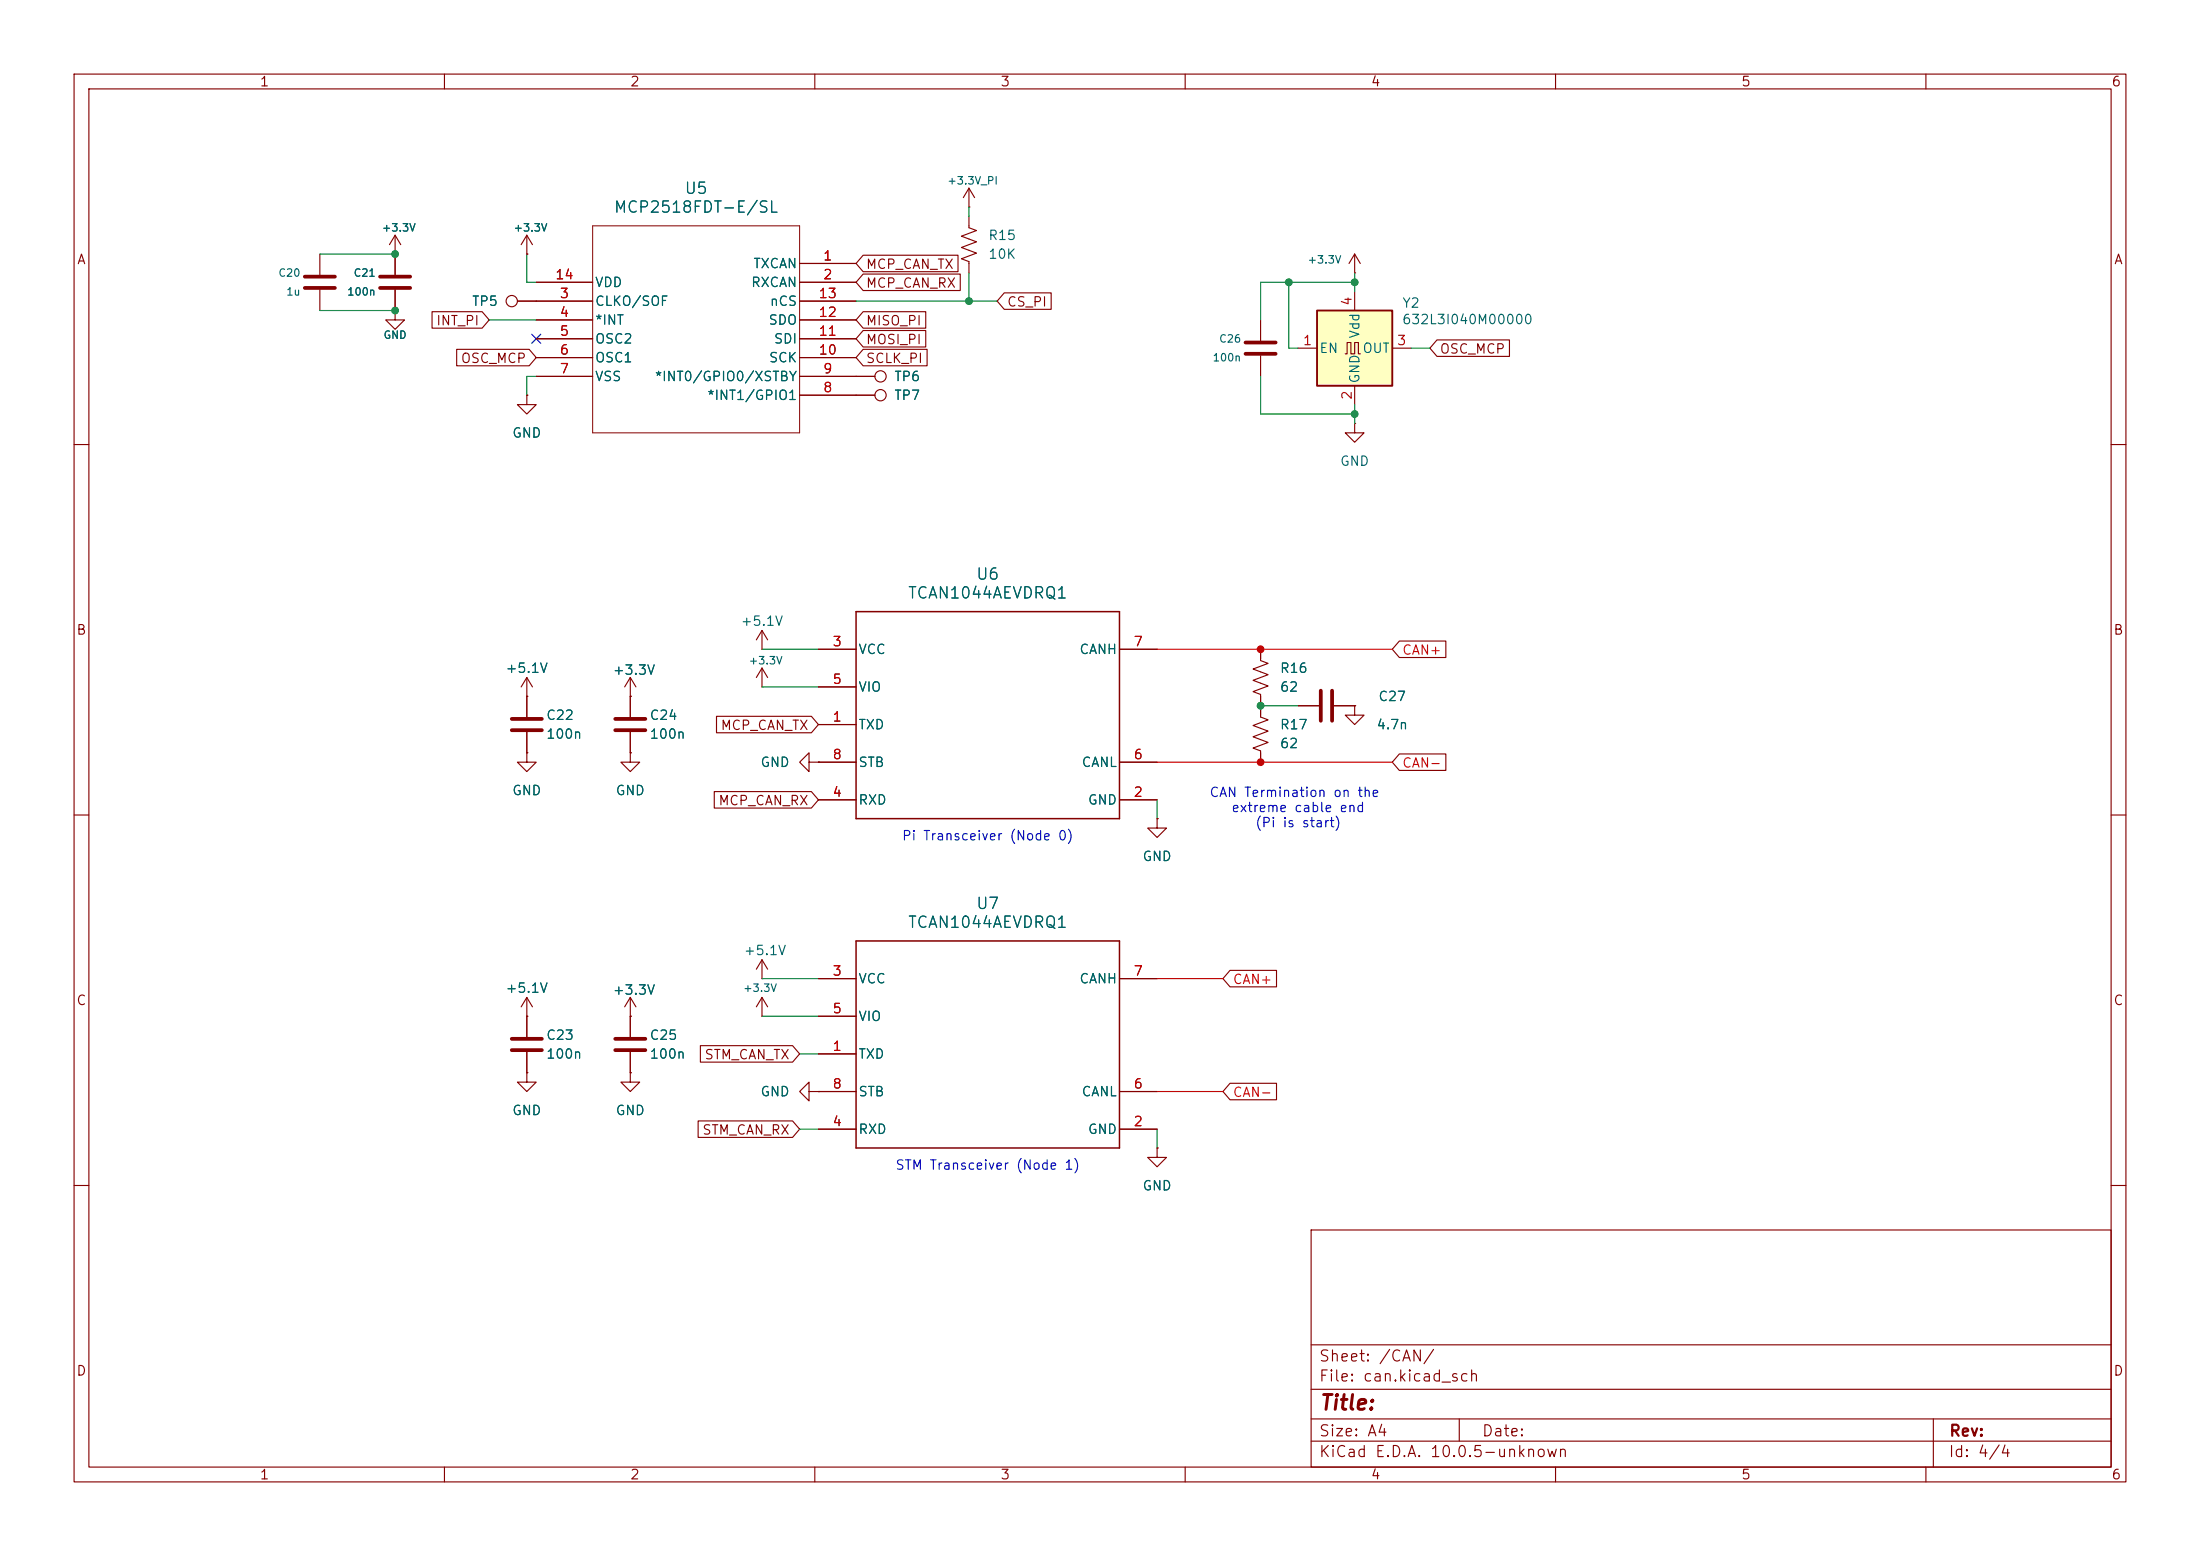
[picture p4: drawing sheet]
<svg xmlns="http://www.w3.org/2000/svg" width="297mm" height="210mm" viewBox="0 0 297 210" stroke-linecap="round" stroke-linejoin="round" font-family="sans-serif">
<g fill="none" stroke="#840000" stroke-width=".15">
<path d="M10 10h277v190h-277zM12 12h273v186h-273zM60 10v2M110 10v2M160 10v2M210 10v2M260 10v2M43.2 34.3v2.8M43.2 39.1v2.8M53.3 34.3h.1M53.3 31.8l.8 1.2M53.3 31.8l-.7 1.2"/>
<path d="M53.3 31.8v5.3M53.3 39.1v2.8M71.1 34.3h.1M71.1 31.8l.8 1.2M71.1 31.8l-.7 1.2M71.1 31.8v2.5M72.4 38.1h7.6M107.9 35.6h7.7M107.9 38.1h7.7M130.8 27.9h.1M130.8 29.2v1.5l1 .4-2 .8 2 .7-2 .8 2 .8-2 .7 1 .4v1.5M130.8 25.4l.8 1.3"/>
<path d="M130.8 25.4l-.8 1.3M130.8 25.4v2.5M182.9 36.8h.1M182.9 34.3l-.8 1.3M182.9 34.3l.7 1.3M182.9 34.3v2.5M53.3 41.9v1.3h-1.2l1.2 1.3 1.3-1.3h-1.3M53.3 41.9h.1M69.8 40.6h10.2M71.1 53.3v1.3h1.3l-1.3 1.3-1.3-1.3h1.3M71.1 53.3h.1M72.4 43.2h7.6"/>
<path d="M72.4 45.7h7.6M72.4 48.3h7.6M72.4 50.8h7.6M107.9 40.6h7.7M107.9 43.2h7.7M107.9 45.7h7.7M107.9 48.3h7.7M107.9 50.8h10.2M107.9 53.3h7.7M170.2 43.2v2.8M170.2 48v2.8M182.9 57.2v1.2h1.2l-1.2 1.3-1.3-1.3h1.3"/>
<path d="M182.9 57.2h.1M10 60h2M285 60h2M71.1 94h.1M71.1 91.4v5.4M71.1 98.8v2.8M71.1 91.4l-.7 1.3M71.1 91.4l.8 1.3M85.1 94h.1M85.1 91.4v5.4M85.1 98.8v2.8M85.1 91.4l.8 1.3"/>
<path d="M85.1 91.4l-.8 1.3M102.9 87.6h.1M102.9 92.7h.1M102.9 85.1l-.8 1.3M102.9 85.1l.7 1.3M102.9 85.1v2.5M102.9 90.2v2.5M102.9 90.2l.7 1.2M102.9 90.2l-.8 1.2M110.5 97.8h5.1M110.5 87.6h5.1M110.5 92.7h5.1"/>
<path d="M151.1 87.6h5.1M170.2 87.6v1.6l1 .3-2 .8 2 .8-2 .7 2 .8-2 .7 1 .4v3.1l1 .4-2 .7 2 .8-2 .7 2 .8-2 .8 1 .3v1.6M175.3 95.3h2.8M180.1 95.3h2.8M182.9 95.3v1.2h1.2l-1.2 1.3-1.3-1.3h1.3M182.9 95.3h.1M10 110h2M71.1 101.6v1.3h1.3l-1.3 1.2-1.3-1.2h1.3M71.1 101.6h.1M85.1 101.6v1.3h1.3l-1.3 1.2-1.3-1.2h1.3M85.1 101.6h.1M109.2 102.9v-1.3l-1.3 1.3 1.3 1.2v-1.2h1.3"/>
<path d="M110.5 102.9h.1M110.5 108h5.1M110.5 102.9h5.1M151.1 108h5.1M151.1 102.9h5.1M156.2 110.5v1.3h1.3l-1.3 1.2-1.3-1.2h1.3M156.2 110.5h.1M285 110h2M71.1 137.2h.1M71.1 134.6v5.4M71.1 134.6l-.7 1.3M71.1 134.6l.8 1.3"/>
<path d="M85.1 137.2h.1M85.1 134.6l.8 1.3M85.1 134.6l-.8 1.3M85.1 134.6v5.4M102.9 132.1h.1M102.9 137.2h.1M102.9 129.5v2.6M102.9 134.6v2.6M102.9 129.5l-.8 1.3M102.9 129.5l.7 1.3M102.9 134.6l-.8 1.3M102.9 134.6l.7 1.3"/>
<path d="M110.5 132.1h5.1M110.5 137.2h5.1M151.1 132.1h5.1M71.1 144.8v1.3h1.3l-1.3 1.2-1.3-1.2h1.3M71.1 144.8h.1M71.1 142v2.8M85.1 144.8v1.3h1.3l-1.3 1.2-1.3-1.2h1.3M85.1 144.8h.1M85.1 142v2.8M109.2 147.3v-1.2l-1.3 1.2 1.3 1.3v-1.3h1.3M110.5 147.3h.1M110.5 142.2h5.1"/>
<path d="M110.5 152.4h5.1M110.5 147.3h5.1M151.1 152.4h5.1M151.1 147.3h5.1M156.2 154.9v1.3h1.3l-1.3 1.3-1.3-1.3h1.3M156.2 154.9h.1M10 160h2M177 166h108v32h-108zM285 160h2M60 198v2M110 198v2M160 198v2"/>
<path d="M177 194.5h108M177 191.5h108M177 187.5h108M177 181.5h108M197 191.5v3M210 198v2M260 198v2M261 191.5v6.5"/>
<circle cx="69.1" cy="40.6" r=".76"/>
<circle cx="118.9" cy="50.8" r=".76"/>
</g>
<g fill="none" stroke="#840000" stroke-width=".51">
<path d="M41.1 37.3h4.1M41.1 38.9h4.1M51.3 37.3h4.1M51.3 38.9h4.1M168.1 46.2h4.1M168.1 47.8h4.1M69.1 97h4.1M69.1 98.6h4.1M83.1 97h4M83.1 98.6h4M178.3 93.2v4.1M179.8 93.2v4.1"/>
<path d="M69.1 140.2h4.1M69.1 141.7h4.1M83.1 140.2h4M83.1 141.7h4"/>
</g>
<path d="M115.6 82.6h35.5v27.9h-35.5zM115.6 127h35.5v27.9h-35.5z" fill="none" stroke="#840000" stroke-width=".2"/>
<path d="M80 30.5h27.9v27.9h-27.9z" fill="none" stroke="#840000" stroke-width=".14"/>
<path d="M177.8 41.9h10.2v10.2h-10.2z" fill="#ffffc2"/>
<path d="M177.8 41.9h10.2v10.2h-10.2z" fill="none" stroke="#840000" stroke-width=".25"/>
<g fill="none" stroke="#840000" stroke-width=".15">
<path d="M53.3 34.3h.1M53.3 34.3v2.8M53.3 39.1v2.8M71.1 34.3h.1M72.4 38.1h7.6M107.9 35.6h7.7M107.9 38.1h7.7M116.5 34.4h12.8v2.3h-12.8l-.9-1.1zM116.5 37h13.1v2.2h-13.1l-.9-1.1zM135.6 39.5h6.3v2.3h-6.3l-1-1.2zM182.9 39.4v2.5M53.3 41.9h.1"/>
<path d="M58.3 42.1h6.8l.9 1.1-.9 1.1h-6.8zM61.7 47.1h9.7l1 1.2-1 1.1h-9.7zM69.8 40.6h10.2M71.1 53.3h.1M72.4 43.2h7.6M72.4 45.7h7.6M72.4 48.3h7.6M72.4 50.8h7.6M107.9 53.3h10.2M107.9 40.6h7.7M107.9 43.2h7.7M107.9 45.7h7.7"/>
<path d="M107.9 48.3h7.7M107.9 50.8h10.2M116.5 47.1h8.7v2.3h-8.7l-.9-1.1zM116.5 44.6h8.5v2.2h-8.5l-.9-1.1zM116.5 42.1h8.5v2.2h-8.5l-.9-1.1zM175.3 47h2.5M181.6 47.8h.3v-1.6h.5v1.6h.5v-1.6h.5v1.6h.2M182.9 52.1v2.5M188 47h2.5M194 45.9h9.8v2.2h-9.8l-1-1.1zM71.1 94h.1M71.1 94v2.8"/>
<path d="M71.1 98.8v2.8M85.1 94h.1M85.1 94v2.8M85.1 98.8v2.8M96.7 96.7h12.8l1 1.1-1 1.1h-12.8zM110.5 97.8h5.1M110.5 87.6h5.1M110.5 92.7h5.1M151.1 87.6h5.1M170.2 87.6v1.3M170.2 94v2.5M175.3 95.3h2.8"/>
<path d="M180.1 95.3h2.8M182.9 95.3h.1M188.9 86.5h6.3v2.2h-6.3l-.9-1.1zM71.1 101.6h.1M85.1 101.6h.1M96.4 106.8h13.1l1 1.2-1 1.1h-13.1zM110.5 102.9h.1M110.5 108h5.1M110.5 102.9h5.1M151.1 108h5.1M151.1 102.9h5.1M156.2 110.5h.1"/>
<path d="M170.2 101.6v1.3M188.9 101.8h6.3v2.2h-6.3l-.9-1.1zM71.1 137.2h.1M71.1 137.2v2.8M85.1 137.2h.1M85.1 137.2v2.8M110.5 132.1h5.1M110.5 137.2h5.1M151.1 132.1h5.1M166.1 131h6.2v2.2h-6.2l-1-1.1zM71.1 144.8h.1M71.1 142v2.8"/>
<path d="M85.1 144.8h.1M85.1 142v2.8M94.2 151.3h12.8l.9 1.1-.9 1.1h-12.8zM94.6 141.1h12.4l.9 1.1-.9 1.2h-12.4zM110.5 147.3h.1M110.5 142.2h5.1M110.5 152.4h5.1M110.5 147.3h5.1M151.1 152.4h5.1M151.1 147.3h5.1M156.2 154.9h.1M166.1 146.2h6.2v2.2h-6.2l-1-1.1z"/>
<circle cx="118.9" cy="53.3" r=".76"/>
</g>
<g fill="none" stroke="#009600" stroke-width=".15">
<path d="M43.2 34.3h10.1M71.1 34.3v3.8h1.3M130.8 27.9v1.3M130.8 36.8v3.8M174 38.1v8.9h1.3M182.9 36.8v2.6M182.9 38.1h-12.7v5.1M43.2 41.9h10.1M66 43.2h6.4M72.4 50.8h-1.3v2.5M115.6 40.6h19M170.2 50.8v5.1h12.7"/>
<path d="M182.9 54.6v2.6M190.5 47h2.5M102.9 87.6h7.6M102.9 92.7h7.6M170.2 95.3h5.1M156.2 108v2.5M102.9 137.2h7.6M102.9 132.1h7.6M107.9 152.4h2.6M107.9 142.2h2.6M156.2 152.4v2.5"/>
</g>
<path d="M156.2 87.6h31.8M156.2 102.9h31.8M156.2 132.1h8.9M156.2 147.3h8.9" fill="none" stroke="#eb0000" stroke-width=".15"/>
<path d="M71.8 45.1l1.2 1.2M73 45.1l-1.2 1.2" fill="none" stroke="#000084" stroke-width=".15"/>
<g fill="#009600" stroke="#009600" stroke-width=".14">
<circle cx="170.2" cy="95.3" r=".46"/>
<circle cx="182.9" cy="38.1" r=".46"/>
<circle cx="182.9" cy="55.9" r=".46"/>
<circle cx="174" cy="38.1" r=".46"/>
<circle cx="53.3" cy="34.3" r=".46"/>
<circle cx="130.8" cy="40.6" r=".46"/>
<circle cx="53.3" cy="41.9" r=".46"/>
</g>
<g fill="#eb0000" stroke="#eb0000" stroke-width=".14">
<circle cx="170.2" cy="102.9" r=".46"/>
<circle cx="170.2" cy="87.6" r=".46"/>
</g>
<text font-size="2" fill="#840000" x="178" y="190.8">Title:</text>
<g font-size="1.5" fill="#006464">
<text x="82.8" y="29.1">MCP2518FDT-E/SL</text>
<text x="92.3" y="26.6">U5</text>
<text x="122.5" y="81.2">TCAN1044AEVDRQ1</text>
<text x="131.7" y="78.6">U6</text>
<text x="122.5" y="125.6">TCAN1044AEVDRQ1</text>
<text x="131.7" y="123.1">U7</text>
</g>
<g font-size="1.5" fill="#840000">
<text x="178" y="184.1">Sheet: /CAN/</text>
<text x="178" y="186.8">File: can.kicad_sch</text>
<text x="178" y="197">KiCad E.D.A. 10.0.5-unknown</text>
<text x="178" y="194.2">Size: A4</text>
<text x="200" y="194.2">Date:</text>
<text x="263" y="197">Id: 4/4</text>
<text x="263" y="194.2">Rev:</text>
</g>
<g font-size="1.3" fill="#840000">
<text x="35" y="12">1</text>
<text x="85" y="12">2</text>
<text x="135" y="12">3</text>
<text x="185" y="12">4</text>
<text x="235" y="12">5</text>
<text x="285" y="12">6</text>
<text x="10.3" y="36">A</text>
<text x="285.3" y="36">A</text>
<text x="116.8" y="36.6">MCP_CAN_TX</text>
<text x="116.8" y="39.2">MCP_CAN_RX</text>
<text x="135.9" y="41.7">CS_PI</text>
<text x="58.8" y="44.2">INT_PI</text>
<text x="116.8" y="46.8">MOSI_PI</text>
<text x="116.8" y="44.2">MISO_PI</text>
<text x="62.1" y="49.3">OSC_MCP</text>
<text x="116.8" y="49.3">SCLK_PI</text>
<text x="194.3" y="48">OSC_MCP</text>
<text x="10.2" y="86">B</text>
<text x="285.2" y="86">B</text>
<text x="97.2" y="98.8">MCP_CAN_TX</text>
<text x="96.9" y="109">MCP_CAN_RX</text>
<text x="10.2" y="136">C</text>
<text x="285.2" y="136">C</text>
<text x="95" y="143.3">STM_CAN_TX</text>
<text x="94.7" y="153.5">STM_CAN_RX</text>
<text x="10.2" y="186">D</text>
<text x="285.2" y="186">D</text>
<text x="35" y="200">1</text>
<text x="85" y="200">2</text>
<text x="135" y="200">3</text>
<text x="185" y="200">4</text>
<text x="235" y="200">5</text>
<text x="285" y="200">6</text>
</g>
<g font-size="1.3" fill="#a90000">
<text x="111" y="35.5">1</text>
<text x="74.9" y="38">14</text>
<text x="75.5" y="40.6">3</text>
<text x="110.4" y="40.6">13</text>
<text x="111" y="38">2</text>
<text x="182.8" y="41.4" transform="rotate(-90 182.8 41.4)">4</text>
<text x="75.5" y="43.1">4</text>
<text x="75.5" y="45.6">5</text>
<text x="110.4" y="45.6">11</text>
<text x="110.4" y="43.1">12</text>
<text x="175.8" y="46.9">1</text>
<text x="188.5" y="46.9">3</text>
<text x="75.5" y="48.2">6</text>
<text x="75.5" y="50.7">7</text>
<text x="110.4" y="48.2">10</text>
<text x="111" y="53.3">8</text>
<text x="111" y="50.7">9</text>
<text x="182.8" y="54.1" transform="rotate(-90 182.8 54.1)">2</text>
<text x="112.3" y="87.5">3</text>
<text x="152.9" y="87.5">7</text>
<text x="112.3" y="92.6">5</text>
<text x="112.3" y="97.7">1</text>
<text x="112.3" y="107.9">4</text>
<text x="112.3" y="102.8">8</text>
<text x="152.9" y="107.9">2</text>
<text x="152.9" y="102.8">6</text>
<text x="112.3" y="132">3</text>
<text x="152.9" y="132">7</text>
<text x="112.3" y="137.1">5</text>
<text x="112.3" y="142.2">1</text>
<text x="112.3" y="147.2">8</text>
<text x="152.9" y="147.2">6</text>
<text x="112.3" y="152.3">4</text>
<text x="152.9" y="152.3">2</text>
</g>
<g font-size="1.3" fill="#006464">
<text x="133.3" y="32.7">R15</text>
<text x="133.3" y="35.3">10K</text>
<text x="63.6" y="41.6">TP5</text>
<text x="80.2" y="41.6">CLKO/SOF</text>
<text x="80.2" y="39.1">VDD</text>
<text x="101.3" y="39.1">RXCAN</text>
<text x="101.6" y="36.5">TXCAN</text>
<text x="103.8" y="41.6">nCS</text>
<text x="189.2" y="41.9">Y2</text>
<text x="80.2" y="44.1">*INT</text>
<text x="80.2" y="46.7">OSC2</text>
<text x="103.7" y="44.1">SDO</text>
<text x="104.4" y="46.7">SDI</text>
<text x="178" y="48">EN</text>
<text x="183.8" y="45.8" transform="rotate(-90 183.8 45.8)">Vdd</text>
<text x="183.9" y="48">OUT</text>
<text x="189.2" y="44.1">632L3I040M00000</text>
<text x="80.2" y="49.2">OSC1</text>
<text x="80.2" y="51.8">VSS</text>
<text x="88.3" y="51.8">*INT0/GPIO0/XSTBY</text>
<text x="103.7" y="49.2">SCK</text>
<text x="120.6" y="51.8">TP6</text>
<text x="183.8" y="51.8" transform="rotate(-90 183.8 51.8)">GND</text>
<text x="69.1" y="59.4">GND</text>
<text x="95.4" y="54.3">*INT1/GPIO1</text>
<text x="120.6" y="54.3">TP7</text>
<text x="180.8" y="63.2">GND</text>
<text x="99.9" y="84.8">+5.1V</text>
<text x="115.8" y="88.6">VCC</text>
<text x="145.6" y="88.6">CANH</text>
<text x="68.2" y="91.1">+5.1V</text>
<text x="82.6" y="91.4">+3.3V</text>
<text x="115.8" y="93.7">VIO</text>
<text x="172.7" y="91.1">R16</text>
<text x="172.7" y="93.7">62</text>
<text x="186" y="94.9">C27</text>
<text x="73.6" y="97.5">C22</text>
<text x="73.6" y="100">100n</text>
<text x="87.6" y="97.5">C24</text>
<text x="87.6" y="100">100n</text>
<text x="115.8" y="98.8">TXD</text>
<text x="172.7" y="98.8">R17</text>
<text x="172.7" y="101.3">62</text>
<text x="185.7" y="98.8">4.7n</text>
<text x="69.1" y="107.6">GND</text>
<text x="83" y="107.6">GND</text>
<text x="102.6" y="103.8">GND</text>
<text x="115.8" y="103.8">STB</text>
<text x="145.9" y="103.8">CANL</text>
<text x="115.8" y="108.9">RXD</text>
<text x="146.8" y="108.9">GND</text>
<text x="154.1" y="116.5">GND</text>
<text x="100.3" y="129.2">+5.1V</text>
<text x="68.2" y="134.3">+5.1V</text>
<text x="82.6" y="134.6">+3.3V</text>
<text x="115.8" y="133">VCC</text>
<text x="145.6" y="133">CANH</text>
<text x="73.6" y="140.7">C23</text>
<text x="73.6" y="143.2">100n</text>
<text x="87.6" y="140.7">C25</text>
<text x="87.6" y="143.2">100n</text>
<text x="115.8" y="143.2">TXD</text>
<text x="115.8" y="138.1">VIO</text>
<text x="102.6" y="148.3">GND</text>
<text x="115.8" y="148.3">STB</text>
<text x="145.9" y="148.3">CANL</text>
<text x="69.1" y="150.8">GND</text>
<text x="83" y="150.8">GND</text>
<text x="115.8" y="153.4">RXD</text>
<text x="146.8" y="153.4">GND</text>
<text x="154.1" y="161">GND</text>
</g>
<g font-size="1.3" fill="#eb0000">
<text x="189.2" y="88.7">CAN+</text>
<text x="189.2" y="103.9">CAN-</text>
<text x="166.3" y="133.1">CAN+</text>
<text x="166.3" y="148.4">CAN-</text>
</g>
<g font-size="1.3" fill="#0000c2">
<text x="163.2" y="107.9">CAN Termination on the</text>
<text x="121.7" y="113.7">Pi Transceiver (Node 0)</text>
<text x="166.2" y="109.9">extreme cable end</text>
<text x="169.4" y="112">(Pi is start)</text>
<text x="120.8" y="158.2">STM Transceiver (Node 1)</text>
</g>
<g font-size="1" fill="#006464">
<text x="127.8" y="25.2">+3.3V_PI</text>
<text x="51.5" y="31.5">+3.3V</text>
<text x="69.3" y="31.5">+3.3V</text>
<text x="176.4" y="35.8">+3.3V</text>
<text x="37.5" y="37.6">C20</text>
<text x="38.6" y="40.1">1u</text>
<text x="46.8" y="40.1">100n</text>
<text x="47.7" y="37.6">C21</text>
<text x="51.7" y="46">GND</text>
<text x="164.5" y="46.5">C26</text>
<text x="163.6" y="49">100n</text>
<text x="101" y="89.9">+3.3V</text>
<text x="100.2" y="134.1">+3.3V</text>
</g>
</svg>
